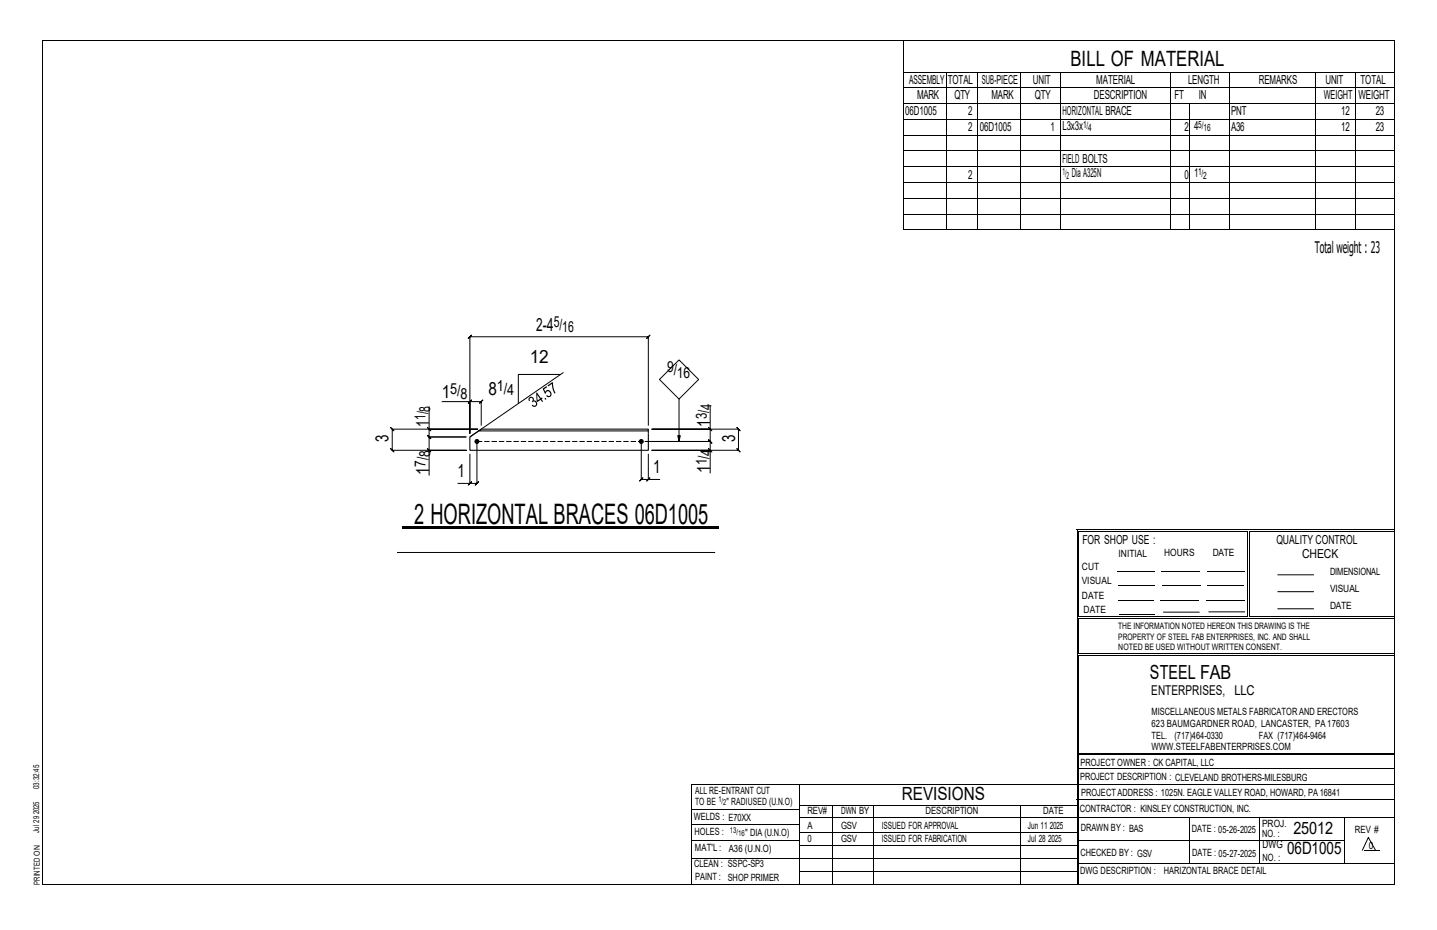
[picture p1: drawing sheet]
<svg xmlns="http://www.w3.org/2000/svg" width="432mm" height="279mm" viewBox="0 0 432 279" stroke-linecap="round" stroke-linejoin="round" font-family="sans-serif">
<g fill="none" stroke="#000" stroke-width=".3">
<path d="M12.7 12.2v9.3M12.8 12.1h258.5M271.5 12.2v9.3M271.6 12.1h147.3M419 12.2v9.3M12.7 21.8v4.4M12.7 26.5v4.5M12.7 31.2v4.5M12.7 36v4.5M271.5 21.8v4.4M271.5 26.5v4.5M271.5 31.2v4.5"/>
<path d="M271.5 36v4.5M271.6 21.6h12.7M271.6 26.4h12.7M271.6 31.1h12.7M271.6 35.9h12.7M284.4 21.8v4.4M284.4 26.5v4.5M284.4 31.2v4.5M284.4 36v4.5M284.5 21.6h9.2M284.5 26.4h9.2M284.5 31.1h9.2"/>
<path d="M284.5 35.9h9.2M293.9 21.8v4.4M293.9 26.5v4.5M293.9 31.2v4.5M293.9 36v4.5M294 21.6h12.5M294 26.4h12.5M294 31.1h12.5M294 35.9h12.5M306.6 21.8v4.4M306.6 26.5v4.5M306.6 31.2v4.5"/>
<path d="M306.6 36v4.5M306.8 21.6h11.7M306.8 26.4h11.7M306.8 31.1h11.7M306.8 35.9h11.7M318.7 21.8v4.4M318.7 26.5v4.5M318.7 31.2v4.5M318.7 36v4.5M318.8 21.6h32.8M318.8 26.4h32.8M318.8 31.1h32.8"/>
<path d="M318.8 35.9h32.8M351.7 21.8v4.4M351.7 26.5v4.5M351.7 31.2v4.5M351.7 36v4.5M351.9 21.6h17.4M351.9 26.4h17.4M351.9 31.1h5.4M351.9 35.9h5.4M357.4 31.2v4.5M357.4 36v4.5M357.5 31.1h11.8"/>
<path d="M357.5 35.9h11.8M369.4 21.8v4.4M369.4 26.5v4.5M369.4 31.2v4.5M369.4 36v4.5M369.5 21.6h25.8M369.5 26.4h25.8M369.5 31.1h25.8M369.5 35.9h25.8M395.4 21.8v4.4M395.4 26.5v4.5M395.4 31.2v4.5"/>
<path d="M395.4 36v4.5M395.5 21.6h11.6M395.5 26.4h11.6M395.5 31.1h11.6M395.5 35.9h11.6M407.2 21.8v4.4M407.2 26.5v4.5M407.2 31.2v4.5M407.2 36v4.5M407.3 21.6h11.6M407.3 26.4h11.6M407.3 31.1h11.6"/>
<path d="M407.3 35.9h11.6M419 21.8v4.4M419 26.5v4.5M419 31.2v4.5M419 36v4.5M12.7 40.7v4.5M12.7 45.5v4.5M12.7 50.2v4.5M12.7 55v4.5M12.7 59.7v4.5M271.5 40.7v4.5M271.5 45.5v4.5"/>
<path d="M271.5 50.2v4.5M271.5 55v4.5M271.5 59.7v4.5M271.6 40.6h12.7M271.6 45.3h12.7M271.6 50.1h12.7M271.6 54.8h12.7M271.6 59.6h12.7M284.4 40.7v4.5M284.4 45.5v4.5M284.4 50.2v4.5M284.4 55v4.5"/>
<path d="M284.4 59.7v4.5M284.5 40.6h9.2M284.5 45.3h9.2M284.5 50.1h9.2M284.5 54.8h9.2M284.5 59.6h9.2M293.9 40.7v4.5M293.9 45.5v4.5M293.9 50.2v4.5M293.9 55v4.5M293.9 59.7v4.5M294 40.6h12.5"/>
<path d="M294 45.3h12.5M294 50.1h12.5M294 54.8h12.5M294 59.6h12.5M306.6 40.7v4.5M306.6 45.5v4.5M306.6 50.2v4.5M306.6 55v4.5M306.6 59.7v4.5M306.8 40.6h11.7M306.8 45.3h11.7M306.8 50.1h11.7"/>
<path d="M306.8 54.8h11.7M306.8 59.6h11.7M318.7 40.7v4.5M318.7 45.5v4.5M318.7 50.2v4.5M318.7 55v4.5M318.7 59.7v4.5M318.8 40.6h32.8M318.8 45.3h32.8M318.8 50.1h32.8M318.8 54.8h32.8M318.8 59.6h32.8"/>
<path d="M351.7 40.7v4.5M351.7 45.5v4.5M351.7 50.2v4.5M351.7 55v4.5M351.7 59.7v4.5M351.9 40.6h5.4M351.9 45.3h5.4M351.9 50.1h5.4M351.9 54.8h5.4M351.9 59.6h5.4M357.4 40.7v4.5M357.4 45.5v4.5"/>
<path d="M357.4 50.2v4.5M357.4 55v4.5M357.4 59.7v4.5M357.5 40.6h11.8M357.5 45.3h11.8M357.5 50.1h11.8M357.5 54.8h11.8M357.5 59.6h11.8M369.4 40.7v4.5M369.4 45.5v4.5M369.4 50.2v4.5M369.4 55v4.5"/>
<path d="M369.4 59.7v4.5M369.5 40.6h25.8M369.5 45.3h25.8M369.5 50.1h25.8M369.5 54.8h25.8M369.5 59.6h25.8M395.4 40.7v4.5M395.4 45.5v4.5M395.4 50.2v4.5M395.4 55v4.5M395.4 59.7v4.5M395.5 40.6h11.6"/>
<path d="M395.5 45.3h11.6M395.5 50.1h11.6M395.5 54.8h11.6M395.5 59.6h11.6M407.2 40.7v4.5M407.2 45.5v4.5M407.2 50.2v4.5M407.2 55v4.5M407.2 59.7v4.5M407.3 40.6h11.6M407.3 45.3h11.6M407.3 50.1h11.6"/>
<path d="M407.3 54.8h11.6M407.3 59.6h11.6M419 40.7v4.5M419 45.5v4.5M419 50.2v4.5M419 55v4.5M419 59.7v4.5M12.7 64.5v4.5M12.7 69.2v89.8M271.5 64.5v4.5M271.6 64.4h12.7M271.6 69.1h12.7"/>
<path d="M284.4 64.5v4.5M284.5 64.4h9.2M284.5 69.1h9.2M293.9 64.5v4.5M294 64.4h12.5M294 69.1h12.5M306.6 64.5v4.5M306.8 64.4h11.7M306.8 69.1h11.7M318.7 64.5v4.5M318.8 64.4h32.8M318.8 69.1h32.8"/>
<path d="M351.7 64.5v4.5M351.9 64.4h5.4M351.9 69.1h5.4M357.4 64.5v4.5M357.5 64.4h11.8M357.5 69.1h11.8M369.4 64.5v4.5M369.5 64.4h25.8M369.5 69.1h25.8M395.4 64.5v4.5M395.5 64.4h11.6M395.5 69.1h11.6"/>
<path d="M407.2 64.5v4.5M407.3 64.4h11.6M407.3 69.1h11.6M419 64.5v4.5M419 69.2v89.8M168.5 112.5h-12.7v8.7M169.3 111.9l-28.1 19.4M204 119.9l5.9-5.9-5.9-5.9-5.8 5.9 5.8 5.9v12.7l-.3-1.7h.7l-.4 1.7M128.4 134.8l1 1zM128.4 128.4l1 1zM128.9 122.1v6.8h14.6h-25.6l-.5-.5 1 1-.5-.5v6.4l-.5-.5 1 1-.5-.5h22.2h-11.2v7.6M128.9 128.9v2.4l-.5-.5 1 1-.5-.5h11.2h-11.2l-.5-.5 1 1-.5-.5v4"/>
<path d="M132.7 120.7h8.5v9.5v-29l-.5 .5 1-1-.5 .5h53.6l-.5 .5 1-1-.5 .5v26.7M141.2 120.7l.5-.5-1 1zM141.2 136.3v8.9h-3.7M141.2 120.7h3.4l-.5 .5 1-1-.5 .5v7.2M143.3 132.6v12.6l.5-.5-1 1 .5-.5h-2.1M192.7 132.6v11.4l-.5 .5 1-1-.5 .5h2.1M194.8 136.3v7.7h3.5M212.9 134.8l1 1zM212.9 128.4l1 1zM213.4 121.8v7.1h-17.5h26l-.5-.5 1 1-.5-.5v6.4l-.5-.5 1 1-.5-.5h-26h17.5v6.9M213.4 128.9v3.7l-.5-.5 1 1-.5-.5h-19.6h19.6l-.5-.5 1 1-.5-.5v2.7M12.7 159.8v25.4"/>
<path d="M141.2 145.2l-.5 .5 1-1zM194.8 144l.5-.5-1 1zM323.6 159.8v25.4M324.1 159.8v25.4M324.3 159.2h50.6M324.3 159.7h50.6M375 159.8v25.4M375.5 159.8v25.4M375.6 159.2h43.3M375.6 159.7h43.3M419 159.8v25.4M119.3 166h95.6"/>
<path d="M335.7 171.6h11.3M336.2 175.9h10.9M349.1 171.6h11.5M349.2 175.9h11.5M362.7 171.6h11.2M362.8 175.9h11.1M383.9 172.7h10.9M383.9 177.8h10.9M12.7 186v10.3M12.7 197.1v29.1M323.6 186v10.3M323.6 197.1v29.1"/>
<path d="M324.1 186v10.3M324.1 197.1v29.1M324.3 185.3h50.6M324.3 185.8h50.6M324.3 196.4h94.6M324.3 196.9h94.6M335.9 180.3h10.8M336.2 184.5h10.8M348.8 180.3h11.5M349.5 183.9h11M362.4 180.3h11.5M363.1 183.8h11"/>
<path d="M375.6 185.3h43.3M375.6 185.8h43.3M383.9 182.9h10.9M419 186v10.3M419 197.1v29.1M12.7 227v3.8M12.7 231.1v4.5M12.7 235.9v4.2M207.8 235.9v4.2M207.9 235.7h32.2M240.1 235.9v4.2M240.2 235.9v4.2"/>
<path d="M240.4 235.7h83.1M323.6 227v3.8M323.6 231.1v4.5M323.6 235.9v4.2M324.1 227v3.8M324.1 231.1v4.5M324.1 235.9v4.2M324.3 226.3h94.6M324.3 226.8h94.6M324.3 231h94.6M324.3 235.7h94.6M419 227v3.8"/>
<path d="M419 231.1v4.5M419 235.9v4.2M12.7 243.3v2.2M12.7 250.1v2.2M12.7 254.1v3.7M12.7 259.5v2.2M207.8 243.3v2.2M207.8 250.1v2.2M207.8 254.1v3.7M207.8 259.5v2.2M207.9 243.2h32.2M207.9 247.8h32.2"/>
<path d="M207.9 252.5h32.2M207.9 257.9h32.2M240.1 243.3v2.2M240.1 250.1v2.2M240.1 254.1v3.7M240.1 259.5v2.2M240.2 243.3v2.2M240.2 250.1v2.2M240.2 254.1v3.7M240.2 259.5v2.2M240.3 242.1h9.8M240.3 245.6h9.8"/>
<path d="M240.3 250h9.8M240.3 253.9h9.8M240.3 257.9h9.8M250.3 243.3v2.2M250.3 250.1v2.2M250.3 254.1v3.7M250.3 259.5v2.2M250.4 242.1h12M250.4 245.6h12M250.4 250h12M250.4 253.9h12M250.4 257.9h12"/>
<path d="M262.5 243.3v2.2M262.5 250.1v2.2M262.5 254.1v3.7M262.5 259.5v2.2M262.6 242.1h43.9M262.6 245.6h43.9M262.6 250h43.9M262.6 253.9h43.9M262.6 257.9h43.9M306.6 243.3v2.2M306.6 250.1v2.2M306.6 254.1v3.7"/>
<path d="M306.6 259.5v2.2M306.8 242.1h17M306.8 245.6h17M306.8 250h17M306.8 253.9h17M306.8 257.9h17M323.8 243.3v2.2M323.8 250.1v2.2M323.8 254.1v3.7M323.8 259.5v2.2M323.9 243.3v2.2M323.9 250.1v2.2"/>
<path d="M323.9 254.1v3.7M323.9 259.5v2.2M324 245.6h33.3M324 252.5h33.3M324 259.4h33.3M324.5 240.3h94.4M357.4 250.1v2.2M357.4 254.1v3.7M357.5 245.6h20.9M357.5 252.5h20.9M357.5 259.4h20.9M378.5 250.1v2.2"/>
<path d="M378.5 254.1v3.7M378.6 245.6h25.4M378.6 252.5h25.4M378.6 259.4h25.4M404.1 250.1v2.2M404.1 254.1v3.7M404.3 245.6h14.6M404.3 259.4h14.6M409.3 255.5l1.9-3.9 2.2 3.9M410 255.5h4.7M419 243.3v2.2M419 250.1v2.2"/>
<path d="M419 254.1v3.7M419 259.5v2.2M12.7 262v3.7M12.8 265.8h194.9M207.8 262v3.7M207.9 265.8h32.2M240.1 262v3.7M240.2 262v3.7M240.3 261.9h9.8M240.4 265.8h9.7M250.3 262v3.7M250.4 261.9h12"/>
<path d="M250.4 265.8h12M262.5 262v3.7M262.6 261.9h43.9M262.6 265.8h43.9M306.6 262v3.7M306.8 261.9h17M306.8 265.8h17M323.8 262v3.7M323.9 262v3.7M324.1 265.8h94.8M419 262v3.7"/>
<circle cx="143.3" cy="132.6" r=".6"/>
<circle cx="192.7" cy="132.6" r=".6"/>
</g>
<g fill="#000">
<path d="M12.6 12h.2v.2h-.2z" fill-rule="evenodd"/>
<path d="M12.6 12h.2v.2h-.2z" fill-rule="evenodd"/>
<path d="M271.3 12h.3v.2h-.3z" fill-rule="evenodd"/>
<path d="M418.9 12h.2v.2h-.2z" fill-rule="evenodd"/>
<path d="M418.9 12h.2v.2h-.2z" fill-rule="evenodd"/>
<path d="M12.6 21.5h.2v.3h-.2z" fill-rule="evenodd"/>
<path d="M12.6 26.2h.2v.3h-.2z" fill-rule="evenodd"/>
<path d="M12.6 31h.2v.2h-.2z" fill-rule="evenodd"/>
<path d="M12.6 35.7h.2v.3h-.2z" fill-rule="evenodd"/>
<path d="M271.3 21.5h.3v.3h-.3z" fill-rule="evenodd"/>
<path d="M271.3 26.2h.3v.3h-.3z" fill-rule="evenodd"/>
<path d="M271.3 31h.3v.2h-.3z" fill-rule="evenodd"/>
<path d="M271.3 35.7h.3v.3h-.3z" fill-rule="evenodd"/>
<path d="M284.3 21.5h.2v.3h-.2z" fill-rule="evenodd"/>
<path d="M284.3 26.2h.2v.3h-.2z" fill-rule="evenodd"/>
<path d="M284.3 31h.2v.2h-.2z" fill-rule="evenodd"/>
<path d="M284.3 35.7h.2v.3h-.2z" fill-rule="evenodd"/>
<path d="M293.7 21.5h.3v.3h-.3z" fill-rule="evenodd"/>
<path d="M293.7 26.2h.3v.3h-.3z" fill-rule="evenodd"/>
<path d="M293.7 31h.3v.2h-.3z" fill-rule="evenodd"/>
<path d="M293.7 35.7h.3v.3h-.3z" fill-rule="evenodd"/>
<path d="M306.5 21.5h.3v.3h-.3z" fill-rule="evenodd"/>
<path d="M306.5 26.2h.3v.3h-.3z" fill-rule="evenodd"/>
<path d="M306.5 31h.3v.2h-.3z" fill-rule="evenodd"/>
<path d="M306.5 35.7h.3v.3h-.3z" fill-rule="evenodd"/>
<path d="M318.6 21.5h.2v.3h-.2z" fill-rule="evenodd"/>
<path d="M318.6 26.2h.2v.3h-.2z" fill-rule="evenodd"/>
<path d="M318.6 31h.2v.2h-.2z" fill-rule="evenodd"/>
<path d="M318.6 35.7h.2v.3h-.2z" fill-rule="evenodd"/>
<path d="M351.6 21.5h.3v.3h-.3z" fill-rule="evenodd"/>
<path d="M351.6 26.2h.3v.3h-.3z" fill-rule="evenodd"/>
<path d="M351.6 31h.3v.2h-.3z" fill-rule="evenodd"/>
<path d="M351.6 35.7h.3v.3h-.3z" fill-rule="evenodd"/>
<path d="M357.3 31h.2v.2h-.2z" fill-rule="evenodd"/>
<path d="M357.3 35.7h.2v.3h-.2z" fill-rule="evenodd"/>
<path d="M369.3 21.5h.2v.3h-.2z" fill-rule="evenodd"/>
<path d="M369.3 26.2h.2v.3h-.2z" fill-rule="evenodd"/>
<path d="M369.3 31h.2v.2h-.2z" fill-rule="evenodd"/>
<path d="M369.3 35.7h.2v.3h-.2z" fill-rule="evenodd"/>
<path d="M395.3 21.5h.2v.3h-.2z" fill-rule="evenodd"/>
<path d="M395.3 26.2h.2v.3h-.2z" fill-rule="evenodd"/>
<path d="M395.3 31h.2v.2h-.2z" fill-rule="evenodd"/>
<path d="M395.3 35.7h.2v.3h-.2z" fill-rule="evenodd"/>
<path d="M407.1 21.5h.2v.3h-.2z" fill-rule="evenodd"/>
<path d="M407.1 26.2h.2v.3h-.2z" fill-rule="evenodd"/>
<path d="M407.1 31h.2v.2h-.2z" fill-rule="evenodd"/>
<path d="M407.1 35.7h.2v.3h-.2z" fill-rule="evenodd"/>
<path d="M418.9 21.5h.2v.3h-.2z" fill-rule="evenodd"/>
<path d="M418.9 26.2h.2v.3h-.2z" fill-rule="evenodd"/>
<path d="M418.9 31h.2v.2h-.2z" fill-rule="evenodd"/>
<path d="M418.9 35.7h.2v.3h-.2z" fill-rule="evenodd"/>
<path d="M12.6 40.5h.2v.2h-.2z" fill-rule="evenodd"/>
<path d="M12.6 45.2h.2v.3h-.2z" fill-rule="evenodd"/>
<path d="M12.6 50h.2v.2h-.2z" fill-rule="evenodd"/>
<path d="M12.6 54.7h.2v.3h-.2z" fill-rule="evenodd"/>
<path d="M12.6 59.5h.2v.2h-.2z" fill-rule="evenodd"/>
<path d="M271.3 40.5h.3v.2h-.3z" fill-rule="evenodd"/>
<path d="M271.3 45.2h.3v.3h-.3z" fill-rule="evenodd"/>
<path d="M271.3 50h.3v.2h-.3z" fill-rule="evenodd"/>
<path d="M271.3 54.7h.3v.3h-.3z" fill-rule="evenodd"/>
<path d="M271.3 59.5h.3v.2h-.3z" fill-rule="evenodd"/>
<path d="M284.3 40.5h.2v.2h-.2z" fill-rule="evenodd"/>
<path d="M284.3 45.2h.2v.3h-.2z" fill-rule="evenodd"/>
<path d="M284.3 50h.2v.2h-.2z" fill-rule="evenodd"/>
<path d="M284.3 54.7h.2v.3h-.2z" fill-rule="evenodd"/>
<path d="M284.3 59.5h.2v.2h-.2z" fill-rule="evenodd"/>
<path d="M293.7 40.5h.3v.2h-.3z" fill-rule="evenodd"/>
<path d="M293.7 45.2h.3v.3h-.3z" fill-rule="evenodd"/>
<path d="M293.7 50h.3v.2h-.3z" fill-rule="evenodd"/>
<path d="M293.7 54.7h.3v.3h-.3z" fill-rule="evenodd"/>
<path d="M293.7 59.5h.3v.2h-.3z" fill-rule="evenodd"/>
<path d="M306.5 40.5h.3v.2h-.3z" fill-rule="evenodd"/>
<path d="M306.5 45.2h.3v.3h-.3z" fill-rule="evenodd"/>
<path d="M306.5 50h.3v.2h-.3z" fill-rule="evenodd"/>
<path d="M306.5 54.7h.3v.3h-.3z" fill-rule="evenodd"/>
<path d="M306.5 59.5h.3v.2h-.3z" fill-rule="evenodd"/>
<path d="M318.6 40.5h.2v.2h-.2z" fill-rule="evenodd"/>
<path d="M318.6 45.2h.2v.3h-.2z" fill-rule="evenodd"/>
<path d="M318.6 50h.2v.2h-.2z" fill-rule="evenodd"/>
<path d="M318.6 54.7h.2v.3h-.2z" fill-rule="evenodd"/>
<path d="M318.6 59.5h.2v.2h-.2z" fill-rule="evenodd"/>
<path d="M351.6 40.5h.3v.2h-.3z" fill-rule="evenodd"/>
<path d="M351.6 45.2h.3v.3h-.3z" fill-rule="evenodd"/>
<path d="M351.6 50h.3v.2h-.3z" fill-rule="evenodd"/>
<path d="M351.6 54.7h.3v.3h-.3z" fill-rule="evenodd"/>
<path d="M351.6 59.5h.3v.2h-.3z" fill-rule="evenodd"/>
<path d="M357.3 40.5h.2v.2h-.2z" fill-rule="evenodd"/>
<path d="M357.3 45.2h.2v.3h-.2z" fill-rule="evenodd"/>
<path d="M357.3 50h.2v.2h-.2z" fill-rule="evenodd"/>
<path d="M357.3 54.7h.2v.3h-.2z" fill-rule="evenodd"/>
<path d="M357.3 59.5h.2v.2h-.2z" fill-rule="evenodd"/>
<path d="M369.3 40.5h.2v.2h-.2z" fill-rule="evenodd"/>
<path d="M369.3 45.2h.2v.3h-.2z" fill-rule="evenodd"/>
<path d="M369.3 50h.2v.2h-.2z" fill-rule="evenodd"/>
<path d="M369.3 54.7h.2v.3h-.2z" fill-rule="evenodd"/>
<path d="M369.3 59.5h.2v.2h-.2z" fill-rule="evenodd"/>
<path d="M395.3 40.5h.2v.2h-.2z" fill-rule="evenodd"/>
<path d="M395.3 45.2h.2v.3h-.2z" fill-rule="evenodd"/>
<path d="M395.3 50h.2v.2h-.2z" fill-rule="evenodd"/>
<path d="M395.3 54.7h.2v.3h-.2z" fill-rule="evenodd"/>
<path d="M395.3 59.5h.2v.2h-.2z" fill-rule="evenodd"/>
<path d="M407.1 40.5h.2v.2h-.2z" fill-rule="evenodd"/>
<path d="M407.1 45.2h.2v.3h-.2z" fill-rule="evenodd"/>
<path d="M407.1 50h.2v.2h-.2z" fill-rule="evenodd"/>
<path d="M407.1 54.7h.2v.3h-.2z" fill-rule="evenodd"/>
<path d="M407.1 59.5h.2v.2h-.2z" fill-rule="evenodd"/>
<path d="M418.9 40.5h.2v.2h-.2z" fill-rule="evenodd"/>
<path d="M418.9 45.2h.2v.3h-.2z" fill-rule="evenodd"/>
<path d="M418.9 50h.2v.2h-.2z" fill-rule="evenodd"/>
<path d="M418.9 54.7h.2v.3h-.2z" fill-rule="evenodd"/>
<path d="M418.9 59.5h.2v.2h-.2z" fill-rule="evenodd"/>
<path d="M12.6 64.2h.2v.3h-.2z" fill-rule="evenodd"/>
<path d="M12.6 69h.2v.2h-.2z" fill-rule="evenodd"/>
<path d="M271.3 64.2h.3v.3h-.3z" fill-rule="evenodd"/>
<path d="M271.3 69h.3v.2h-.3z" fill-rule="evenodd"/>
<path d="M271.3 69h.3v.2h-.3z" fill-rule="evenodd"/>
<path d="M284.3 64.2h.2v.3h-.2z" fill-rule="evenodd"/>
<path d="M284.3 69h.2v.2h-.2z" fill-rule="evenodd"/>
<path d="M293.7 64.2h.3v.3h-.3z" fill-rule="evenodd"/>
<path d="M293.7 69h.3v.2h-.3z" fill-rule="evenodd"/>
<path d="M306.5 64.2h.3v.3h-.3z" fill-rule="evenodd"/>
<path d="M306.5 69h.3v.2h-.3z" fill-rule="evenodd"/>
<path d="M318.6 64.2h.2v.3h-.2z" fill-rule="evenodd"/>
<path d="M318.6 69h.2v.2h-.2z" fill-rule="evenodd"/>
<path d="M351.6 64.2h.3v.3h-.3z" fill-rule="evenodd"/>
<path d="M351.6 69h.3v.2h-.3z" fill-rule="evenodd"/>
<path d="M357.3 64.2h.2v.3h-.2z" fill-rule="evenodd"/>
<path d="M357.3 69h.2v.2h-.2z" fill-rule="evenodd"/>
<path d="M369.3 64.2h.2v.3h-.2z" fill-rule="evenodd"/>
<path d="M369.3 69h.2v.2h-.2z" fill-rule="evenodd"/>
<path d="M395.3 64.2h.2v.3h-.2z" fill-rule="evenodd"/>
<path d="M395.3 69h.2v.2h-.2z" fill-rule="evenodd"/>
<path d="M407.1 64.2h.2v.3h-.2z" fill-rule="evenodd"/>
<path d="M407.1 69h.2v.2h-.2z" fill-rule="evenodd"/>
<path d="M418.9 64.2h.2v.3h-.2z" fill-rule="evenodd"/>
<path d="M418.9 69h.2v.2h-.2z" fill-rule="evenodd"/>
<path d="M12.6 159h.2v.8h-.2z" fill-rule="evenodd"/>
<path d="M120.8 158.3h95.1v.6h-95.1z" fill-rule="evenodd"/>
<path d="M323.5 159h.3v.8h-.3z" fill-rule="evenodd"/>
<path d="M323.5 159h.8v.3h-.8z" fill-rule="evenodd"/>
<path d="M324 159.5h.3v.3h-.3z" fill-rule="evenodd"/>
<path d="M324 159.5h.3v.3h-.3z" fill-rule="evenodd"/>
<path d="M374.9 159.8h.2z" fill-rule="evenodd"/>
<path d="M374.9 159h.7v.3h-.7z" fill-rule="evenodd"/>
<path d="M374.9 159.5h.2v.3h-.2z" fill-rule="evenodd"/>
<path d="M375.4 159.8h.2z" fill-rule="evenodd"/>
<path d="M375.4 159.5h.2v.3h-.2z" fill-rule="evenodd"/>
<path d="M418.9 159h.2v.8h-.2z" fill-rule="evenodd"/>
<path d="M12.6 185.2h.2v.8h-.2z" fill-rule="evenodd"/>
<path d="M12.6 196.3h.2v.8h-.2z" fill-rule="evenodd"/>
<path d="M323.5 186h.3z" fill-rule="evenodd"/>
<path d="M323.5 185.2h.3v.8h-.3z" fill-rule="evenodd"/>
<path d="M323.5 197l.3 .1z" fill-rule="evenodd"/>
<path d="M323.5 196.3h.3v.7h-.3z" fill-rule="evenodd"/>
<path d="M324 186h.3z" fill-rule="evenodd"/>
<path d="M324 185.2h.3v.2h-.3z" fill-rule="evenodd"/>
<path d="M324 185.7h.3v.3h-.3z" fill-rule="evenodd"/>
<path d="M324 197l.3 .1z" fill-rule="evenodd"/>
<path d="M324 196.3h.3v.2h-.3z" fill-rule="evenodd"/>
<path d="M324 196.8h.3v.2h-.3z" fill-rule="evenodd"/>
<path d="M374.9 185.2h.2v.2h-.2z" fill-rule="evenodd"/>
<path d="M374.9 185.7h.7v.3h-.7z" fill-rule="evenodd"/>
<path d="M375.4 185.2h.2v.2h-.2z" fill-rule="evenodd"/>
<path d="M418.9 185.2h.2v.8h-.2z" fill-rule="evenodd"/>
<path d="M418.9 196.3h.2v.8h-.2z" fill-rule="evenodd"/>
<path d="M12.6 226.2h.2v.8h-.2z" fill-rule="evenodd"/>
<path d="M12.6 230.8h.2v.3h-.2z" fill-rule="evenodd"/>
<path d="M12.6 235.6h.2v.3h-.2z" fill-rule="evenodd"/>
<path d="M207.7 235.6h.2v.3h-.2z" fill-rule="evenodd"/>
<path d="M207.7 235.6h.2v.3h-.2z" fill-rule="evenodd"/>
<path d="M240.1 235.6h.3v.3h-.3z" fill-rule="evenodd"/>
<path d="M323.5 226.9l.3 .1z" fill-rule="evenodd"/>
<path d="M323.5 226.2h.3v.7h-.3z" fill-rule="evenodd"/>
<path d="M323.5 230.8h.3v.3h-.3z" fill-rule="evenodd"/>
<path d="M323.5 235.6h.3v.3h-.3z" fill-rule="evenodd"/>
<path d="M324 226.9l.3 .1z" fill-rule="evenodd"/>
<path d="M324 226.2h.3v.2h-.3z" fill-rule="evenodd"/>
<path d="M324 226.7h.3v.2h-.3z" fill-rule="evenodd"/>
<path d="M324 230.8h.3v.3h-.3z" fill-rule="evenodd"/>
<path d="M324 235.6h.3v.3h-.3z" fill-rule="evenodd"/>
<path d="M418.9 226.2h.2v.8h-.2z" fill-rule="evenodd"/>
<path d="M418.9 230.8h.2v.3h-.2z" fill-rule="evenodd"/>
<path d="M418.9 235.6h.2v.3h-.2z" fill-rule="evenodd"/>
<path d="M12.6 240.1h.2v.3h-.2z" fill-rule="evenodd"/>
<path d="M12.6 240.4h.2v1.6h-.2z" fill-rule="evenodd"/>
<path d="M12.6 242h.2v.2h-.2z" fill-rule="evenodd"/>
<path d="M12.6 242.2h.2v.8h-.2z" fill-rule="evenodd"/>
<path d="M12.6 243h.2v.3h-.2z" fill-rule="evenodd"/>
<path d="M12.6 245.5h.2v.2h-.2z" fill-rule="evenodd"/>
<path d="M12.6 245.7h.2v2h-.2z" fill-rule="evenodd"/>
<path d="M12.6 247.7h.2v.2h-.2z" fill-rule="evenodd"/>
<path d="M12.6 247.9h.2v2h-.2z" fill-rule="evenodd"/>
<path d="M12.6 249.9h.2v.2h-.2z" fill-rule="evenodd"/>
<path d="M12.6 252.3h.2v.3h-.2z" fill-rule="evenodd"/>
<path d="M12.6 252.6h.2v1.2h-.2z" fill-rule="evenodd"/>
<path d="M12.6 253.8h.2v.3h-.2z" fill-rule="evenodd"/>
<path d="M12.6 257.8h.2v.2h-.2z" fill-rule="evenodd"/>
<path d="M12.6 258h.2v1.3h-.2z" fill-rule="evenodd"/>
<path d="M12.6 259.3h.2v.2h-.2z" fill-rule="evenodd"/>
<path d="M207.7 240.1h.2v.3h-.2z" fill-rule="evenodd"/>
<path d="M207.7 240.4h.2v1.6h-.2z" fill-rule="evenodd"/>
<path d="M207.7 242h.2v.2h-.2z" fill-rule="evenodd"/>
<path d="M207.7 242.2h.2v.8h-.2z" fill-rule="evenodd"/>
<path d="M207.7 243h.2v.3h-.2z" fill-rule="evenodd"/>
<path d="M207.7 245.5h.2v.2h-.2z" fill-rule="evenodd"/>
<path d="M207.7 245.7h.2v2h-.2z" fill-rule="evenodd"/>
<path d="M207.7 247.7h.2v.2h-.2z" fill-rule="evenodd"/>
<path d="M207.7 247.9h.2v2h-.2z" fill-rule="evenodd"/>
<path d="M207.7 249.9h.2v.2h-.2z" fill-rule="evenodd"/>
<path d="M207.7 252.3h.2v.3h-.2z" fill-rule="evenodd"/>
<path d="M207.7 252.6h.2v1.2h-.2z" fill-rule="evenodd"/>
<path d="M207.7 253.8h.2v.3h-.2z" fill-rule="evenodd"/>
<path d="M207.7 257.8h.2v.2h-.2z" fill-rule="evenodd"/>
<path d="M207.7 258h.2v1.3h-.2z" fill-rule="evenodd"/>
<path d="M207.7 259.3h.2v.2h-.2z" fill-rule="evenodd"/>
<path d="M240.1 240.1v.3z" fill-rule="evenodd"/>
<path d="M240.1 240.4v1.6z" fill-rule="evenodd"/>
<path d="M240.1 242v.2z" fill-rule="evenodd"/>
<path d="M240.1 242.2v.8z" fill-rule="evenodd"/>
<path d="M240.1 243v.3z" fill-rule="evenodd"/>
<path d="M240.1 245.5v.2z" fill-rule="evenodd"/>
<path d="M240.1 245.7v2z" fill-rule="evenodd"/>
<path d="M240.1 247.7v.2z" fill-rule="evenodd"/>
<path d="M240.1 247.9v2z" fill-rule="evenodd"/>
<path d="M240.1 249.9v.2z" fill-rule="evenodd"/>
<path d="M240.1 252.3v.3z" fill-rule="evenodd"/>
<path d="M240.1 252.6v1.2z" fill-rule="evenodd"/>
<path d="M240.1 253.8v.3z" fill-rule="evenodd"/>
<path d="M240.1 257.8v.2z" fill-rule="evenodd"/>
<path d="M240.1 258v1.3z" fill-rule="evenodd"/>
<path d="M240.1 259.3v.2z" fill-rule="evenodd"/>
<path d="M240.2 240.1l.1 .3z" fill-rule="evenodd"/>
<path d="M240.2 240.4l.1 1.6z" fill-rule="evenodd"/>
<path d="M240.2 242l.1 .2z" fill-rule="evenodd"/>
<path d="M240.2 242.2l.1 .8z" fill-rule="evenodd"/>
<path d="M240.2 243l.1 .3z" fill-rule="evenodd"/>
<path d="M240.2 245.5l.1 .2z" fill-rule="evenodd"/>
<path d="M240.2 245.7l.1 2z" fill-rule="evenodd"/>
<path d="M240.2 247.7l.1 .2z" fill-rule="evenodd"/>
<path d="M240.2 247.9l.1 2z" fill-rule="evenodd"/>
<path d="M240.2 249.9l.1 .2z" fill-rule="evenodd"/>
<path d="M240.2 252.3l.1 .3z" fill-rule="evenodd"/>
<path d="M240.2 252.6l.1 1.2z" fill-rule="evenodd"/>
<path d="M240.2 253.8l.1 .3z" fill-rule="evenodd"/>
<path d="M240.2 257.8l.1 .2z" fill-rule="evenodd"/>
<path d="M240.2 258l.1 1.3z" fill-rule="evenodd"/>
<path d="M240.2 259.3l.1 .2z" fill-rule="evenodd"/>
<path d="M250.1 242h.3v.2h-.3z" fill-rule="evenodd"/>
<path d="M250.1 242.2h.3v.8h-.3z" fill-rule="evenodd"/>
<path d="M250.1 243h.3v.3h-.3z" fill-rule="evenodd"/>
<path d="M250.1 245.5h.3v.2h-.3z" fill-rule="evenodd"/>
<path d="M250.1 245.7h.3v2h-.3z" fill-rule="evenodd"/>
<path d="M250.1 247.7h.3v.2h-.3z" fill-rule="evenodd"/>
<path d="M250.1 247.9h.3v2h-.3z" fill-rule="evenodd"/>
<path d="M250.1 249.9h.3v.2h-.3z" fill-rule="evenodd"/>
<path d="M250.1 252.3h.3v.3h-.3z" fill-rule="evenodd"/>
<path d="M250.1 252.6h.3v1.2h-.3z" fill-rule="evenodd"/>
<path d="M250.1 253.8h.3v.3h-.3z" fill-rule="evenodd"/>
<path d="M250.1 257.8h.3v.2h-.3z" fill-rule="evenodd"/>
<path d="M250.1 258h.3v1.3h-.3z" fill-rule="evenodd"/>
<path d="M250.1 259.3h.3v.2h-.3z" fill-rule="evenodd"/>
<path d="M262.4 242h.2v.2h-.2z" fill-rule="evenodd"/>
<path d="M262.4 242.2h.2v.8h-.2z" fill-rule="evenodd"/>
<path d="M262.4 243h.2v.3h-.2z" fill-rule="evenodd"/>
<path d="M262.4 245.5h.2v.2h-.2z" fill-rule="evenodd"/>
<path d="M262.4 245.7h.2v2h-.2z" fill-rule="evenodd"/>
<path d="M262.4 247.7h.2v.2h-.2z" fill-rule="evenodd"/>
<path d="M262.4 247.9h.2v2h-.2z" fill-rule="evenodd"/>
<path d="M262.4 249.9h.2v.2h-.2z" fill-rule="evenodd"/>
<path d="M262.4 252.3h.2v.3h-.2z" fill-rule="evenodd"/>
<path d="M262.4 252.6h.2v1.2h-.2z" fill-rule="evenodd"/>
<path d="M262.4 253.8h.2v.3h-.2z" fill-rule="evenodd"/>
<path d="M262.4 257.8h.2v.2h-.2z" fill-rule="evenodd"/>
<path d="M262.4 258h.2v1.3h-.2z" fill-rule="evenodd"/>
<path d="M262.4 259.3h.2v.2h-.2z" fill-rule="evenodd"/>
<path d="M306.5 242h.3v.2h-.3z" fill-rule="evenodd"/>
<path d="M306.5 242.2h.3v.8h-.3z" fill-rule="evenodd"/>
<path d="M306.5 243h.3v.3h-.3z" fill-rule="evenodd"/>
<path d="M306.5 245.5h.3v.2h-.3z" fill-rule="evenodd"/>
<path d="M306.5 245.7h.3v2h-.3z" fill-rule="evenodd"/>
<path d="M306.5 247.7h.3v.2h-.3z" fill-rule="evenodd"/>
<path d="M306.5 247.9h.3v2h-.3z" fill-rule="evenodd"/>
<path d="M306.5 249.9h.3v.2h-.3z" fill-rule="evenodd"/>
<path d="M306.5 252.3h.3v.3h-.3z" fill-rule="evenodd"/>
<path d="M306.5 252.6h.3v1.2h-.3z" fill-rule="evenodd"/>
<path d="M306.5 253.8h.3v.3h-.3z" fill-rule="evenodd"/>
<path d="M306.5 257.8h.3v.2h-.3z" fill-rule="evenodd"/>
<path d="M306.5 258h.3v1.3h-.3z" fill-rule="evenodd"/>
<path d="M306.5 259.3h.3v.2h-.3z" fill-rule="evenodd"/>
<path d="M323.5 240.1h.8v.3h-.8z" fill-rule="evenodd"/>
<path d="M323.8 240.4v1.6z" fill-rule="evenodd"/>
<path d="M323.8 242v.2z" fill-rule="evenodd"/>
<path d="M323.8 242.2v.8z" fill-rule="evenodd"/>
<path d="M323.8 243v.3z" fill-rule="evenodd"/>
<path d="M323.8 245.5v.2z" fill-rule="evenodd"/>
<path d="M323.8 245.7v2z" fill-rule="evenodd"/>
<path d="M323.8 247.7v.2z" fill-rule="evenodd"/>
<path d="M323.8 247.9v2z" fill-rule="evenodd"/>
<path d="M323.8 249.9v.2z" fill-rule="evenodd"/>
<path d="M323.8 252.3v.3z" fill-rule="evenodd"/>
<path d="M323.8 252.6v1.2z" fill-rule="evenodd"/>
<path d="M323.8 253.8v.3z" fill-rule="evenodd"/>
<path d="M323.8 257.8v.2z" fill-rule="evenodd"/>
<path d="M323.8 258v1.3z" fill-rule="evenodd"/>
<path d="M323.8 259.3v.2z" fill-rule="evenodd"/>
<path d="M323.9 240.4l.1 1.6z" fill-rule="evenodd"/>
<path d="M323.9 242l.1 .2z" fill-rule="evenodd"/>
<path d="M323.9 242.2l.1 .8z" fill-rule="evenodd"/>
<path d="M323.9 243l.1 .3z" fill-rule="evenodd"/>
<path d="M323.9 245.5l.1 .2z" fill-rule="evenodd"/>
<path d="M323.9 245.7l.1 2z" fill-rule="evenodd"/>
<path d="M323.9 247.7l.1 .2z" fill-rule="evenodd"/>
<path d="M323.9 247.9l.1 2z" fill-rule="evenodd"/>
<path d="M323.9 249.9l.1 .2z" fill-rule="evenodd"/>
<path d="M323.9 252.3l.1 .3z" fill-rule="evenodd"/>
<path d="M323.9 252.6l.1 1.2z" fill-rule="evenodd"/>
<path d="M323.9 253.8l.1 .3z" fill-rule="evenodd"/>
<path d="M323.9 257.8l.1 .2z" fill-rule="evenodd"/>
<path d="M323.9 258l.1 1.3z" fill-rule="evenodd"/>
<path d="M323.9 259.3l.1 .2z" fill-rule="evenodd"/>
<path d="M324.3 240.1h.2v.3h-.2z" fill-rule="evenodd"/>
<path d="M357.3 245.5h.2v.2h-.2z" fill-rule="evenodd"/>
<path d="M357.3 245.7h.2v2h-.2z" fill-rule="evenodd"/>
<path d="M357.3 247.7h.2v.2h-.2z" fill-rule="evenodd"/>
<path d="M357.3 247.9h.2v2h-.2z" fill-rule="evenodd"/>
<path d="M357.3 249.9h.2v.2h-.2z" fill-rule="evenodd"/>
<path d="M357.3 252.3h.2v.3h-.2z" fill-rule="evenodd"/>
<path d="M357.3 252.6h.2v1.2h-.2z" fill-rule="evenodd"/>
<path d="M357.3 253.8h.2v.3h-.2z" fill-rule="evenodd"/>
<path d="M357.3 257.8h.2v.2h-.2z" fill-rule="evenodd"/>
<path d="M357.3 258h.2v1.3h-.2z" fill-rule="evenodd"/>
<path d="M357.3 259.3h.2v.2h-.2z" fill-rule="evenodd"/>
<path d="M378.4 245.5h.2v.2h-.2z" fill-rule="evenodd"/>
<path d="M378.4 245.7h.2v2h-.2z" fill-rule="evenodd"/>
<path d="M378.4 247.7h.2v.2h-.2z" fill-rule="evenodd"/>
<path d="M378.4 247.9h.2v2h-.2z" fill-rule="evenodd"/>
<path d="M378.4 249.9h.2v.2h-.2z" fill-rule="evenodd"/>
<path d="M378.4 252.3h.2v.3h-.2z" fill-rule="evenodd"/>
<path d="M378.4 252.6h.2v1.2h-.2z" fill-rule="evenodd"/>
<path d="M378.4 253.8h.2v.3h-.2z" fill-rule="evenodd"/>
<path d="M378.4 257.8h.2v.2h-.2z" fill-rule="evenodd"/>
<path d="M378.4 258h.2v1.3h-.2z" fill-rule="evenodd"/>
<path d="M378.4 259.3h.2v.2h-.2z" fill-rule="evenodd"/>
<path d="M404 245.5h.3v.2h-.3z" fill-rule="evenodd"/>
<path d="M404 245.7h.3v2h-.3z" fill-rule="evenodd"/>
<path d="M404 247.7h.3v.2h-.3z" fill-rule="evenodd"/>
<path d="M404 247.9h.3v2h-.3z" fill-rule="evenodd"/>
<path d="M404 249.9h.3v.2h-.3z" fill-rule="evenodd"/>
<path d="M404 252.3h.3v.3h-.3z" fill-rule="evenodd"/>
<path d="M404 252.6h.3v1.2h-.3z" fill-rule="evenodd"/>
<path d="M404 253.8h.3v.3h-.3z" fill-rule="evenodd"/>
<path d="M404 257.8h.3v.2h-.3z" fill-rule="evenodd"/>
<path d="M404 258h.3v1.3h-.3z" fill-rule="evenodd"/>
<path d="M404 259.3h.3v.2h-.3z" fill-rule="evenodd"/>
<path d="M418.9 240.1h.2v.3h-.2z" fill-rule="evenodd"/>
<path d="M418.9 240.4h.2v1.6h-.2z" fill-rule="evenodd"/>
<path d="M418.9 242h.2v.2h-.2z" fill-rule="evenodd"/>
<path d="M418.9 242.2h.2v.8h-.2z" fill-rule="evenodd"/>
<path d="M418.9 243h.2v.3h-.2z" fill-rule="evenodd"/>
<path d="M418.9 245.5h.2v.2h-.2z" fill-rule="evenodd"/>
<path d="M418.9 245.7h.2v2h-.2z" fill-rule="evenodd"/>
<path d="M418.9 247.7h.2v.2h-.2z" fill-rule="evenodd"/>
<path d="M418.9 247.9h.2v2h-.2z" fill-rule="evenodd"/>
<path d="M418.9 249.9h.2v.2h-.2z" fill-rule="evenodd"/>
<path d="M418.9 252.3h.2v.3h-.2z" fill-rule="evenodd"/>
<path d="M418.9 252.6h.2v1.2h-.2z" fill-rule="evenodd"/>
<path d="M418.9 253.8h.2v.3h-.2z" fill-rule="evenodd"/>
<path d="M418.9 257.8h.2v.2h-.2z" fill-rule="evenodd"/>
<path d="M418.9 258h.2v1.3h-.2z" fill-rule="evenodd"/>
<path d="M418.9 259.3h.2v.2h-.2z" fill-rule="evenodd"/>
<path d="M12.6 261.7h.2v.3h-.2z" fill-rule="evenodd"/>
<path d="M12.6 265.7h.2v.2h-.2z" fill-rule="evenodd"/>
<path d="M12.6 265.7h.2v.2h-.2z" fill-rule="evenodd"/>
<path d="M207.7 261.7h.2v.3h-.2z" fill-rule="evenodd"/>
<path d="M207.7 265.7h.2v.2h-.2z" fill-rule="evenodd"/>
<path d="M240.1 261.7v.3z" fill-rule="evenodd"/>
<path d="M240.1 265.7h.3v.2h-.3z" fill-rule="evenodd"/>
<path d="M240.2 261.7l.1 .3z" fill-rule="evenodd"/>
<path d="M250.1 261.7h.3v.3h-.3z" fill-rule="evenodd"/>
<path d="M250.1 265.7h.3v.2h-.3z" fill-rule="evenodd"/>
<path d="M262.4 261.7h.2v.3h-.2z" fill-rule="evenodd"/>
<path d="M262.4 265.7h.2v.2h-.2z" fill-rule="evenodd"/>
<path d="M306.5 261.7h.3v.3h-.3z" fill-rule="evenodd"/>
<path d="M306.5 265.7h.3v.2h-.3z" fill-rule="evenodd"/>
<path d="M323.8 261.7v.3z" fill-rule="evenodd"/>
<path d="M323.8 265.7h.3v.2h-.3z" fill-rule="evenodd"/>
<path d="M323.9 261.7l.1 .3z" fill-rule="evenodd"/>
<path d="M418.9 261.7h.2v.3h-.2z" fill-rule="evenodd"/>
<path d="M418.9 265.7h.2v.2h-.2z" fill-rule="evenodd"/>
<path d="M418.9 265.7h.2v.2h-.2z" fill-rule="evenodd"/>
<circle cx="143.3" cy="132.6" r=".6"/>
<circle cx="192.7" cy="132.6" r=".59"/>
</g>
<path d="M143.8 129.5l.8-.6h50.2v.6zM143.8 129.5l-2.6 1.8v4h53.6v-5.8" fill="none" stroke="#000" stroke-width=".32"/>
<path d="M143.3 132.6h49.4" fill="none" stroke="#000" stroke-width=".3" stroke-dasharray="1.6 .6" stroke-linecap="butt"/>
<path d="M159 119.5a.82 .82 0 0 1 1-.2 .82 .82 0 0 1 .4 1 .93 .93 0 0 1 1 1.3 .93 .93 0 0 1-1.6 .2l.2-.2a.6 .6 0 0 0 .9 0 .6 .6 0 0 0-.1-.9 .6 .6 0 0 0-.8 .2l-.2-.3a.5 .5 0 0 0 .3-.7 .5 .5 0 0 0-.7-.3 .5 .5 0 0 0-.1 .8l-.4 .1-.1-.2zM161.1 118l.2-.1 1.2 1.7 .3-.2 .2 .3-.3 .2 .5 .7-.3 .2-.4-.7-1 .7-.3-.3zM161.4 118.6l.1 1.7 .7-.5zM163.6 119.7l.3-.2 .3 .4-.3 .2zM163.1 116.8l1.1-.8 .2 .3-.9 .6 .4 .9a1.04 1.04 0 0 1 1.7-.1 1.04 1.04 0 0 1-.7 1.6l-.8-.4 .3-.2a.62 .62 0 0 0 1 0 .62 .62 0 0 0-.3-1 .57 .57 0 0 0-.7-.1 .57 .57 0 0 0-.3 .6l-.3 .1zM164.5 115.8l1.5-1 .4 1.9 .5 1.3-.3 .2-.4-.8-.3-2.1-1.2 .8z" fill="#000"/>
<text font-size="8.5" x="124.4" y="157.4">2 HORIZONTAL BRACES 06D1005</text>
<text font-size="6.3" x="321.7" y="19.9">BILL OF MATERIAL</text>
<text font-size="5.8" x="345.6" y="203.9">STEEL FAB</text>
<g font-size="5.5">
<text x="161.1" y="99.6">2-4</text>
<text x="159.2" y="109">12</text>
<text x="132.8" y="119.5">1</text>
<text x="146.7" y="118.6">8</text>
<text x="129" y="128.2" transform="rotate(-90 129 128.2)">1</text>
<text x="213.4" y="128.2" transform="rotate(-90 213.4 128.2)">1</text>
<text x="116.8" y="132.7" transform="rotate(-90 116.8 132.7)">3</text>
<text x="221" y="132.9" transform="rotate(-90 221 132.9)">3</text>
<text x="129" y="142.6" transform="rotate(-90 129 142.6)">1</text>
<text x="137.4" y="143.2">1</text>
<text x="196.2" y="142.1">1</text>
<text x="213.4" y="142.1" transform="rotate(-90 213.4 142.1)">1</text>
<text x="271" y="240.5">REVISIONS</text>
</g>
<g font-size="5.1">
<text x="388.7" y="250.5">25012</text>
<text x="386.8" y="256.6">06D1005</text>
</g>
<text font-size="4.8" x="395.1" y="76.1">Total weight : 23</text>
<g font-size="4.6">
<text x="166.4" y="98.4">5/</text>
<text x="169" y="99.8">16</text>
<text x="200.5" y="111.9">9/</text>
<text x="203.4" y="113.5">16</text>
<text x="135.3" y="118.4">5/</text>
<text x="138.4" y="119.8">8</text>
<text x="149.3" y="117.4">1/</text>
<text x="152.4" y="118.8">4</text>
<text x="129.3" y="123.7" transform="rotate(-90 129.3 123.7)">8</text>
<text x="212.4" y="126" transform="rotate(-90 212.4 126)">3/</text>
<text x="213.8" y="123.2" transform="rotate(-90 213.8 123.2)">4</text>
<text x="127.9" y="126.2" transform="rotate(-90 127.9 126.2)">1/</text>
<text x="129.3" y="137.4" transform="rotate(-90 129.3 137.4)">8</text>
<text x="213.8" y="136.9" transform="rotate(-90 213.8 136.9)">4</text>
<text x="127.9" y="140.3" transform="rotate(-90 127.9 140.3)">7/</text>
<text x="212.4" y="139.8" transform="rotate(-90 212.4 139.8)">1/</text>
</g>
<text font-size="4.1" x="345.9" y="208.9">ENTERPRISES, LLC</text>
<g font-size="3.7">
<text x="273.2" y="25.1">ASSEMBLY</text>
<text x="275.6" y="29.9">MARK</text>
<text x="284.8" y="25.1">TOTAL</text>
<text x="286.8" y="29.9">QTY</text>
<text x="295" y="25.1">SUB-PIECE</text>
<text x="298" y="29.9">MARK</text>
<text x="310.4" y="25.1">UNIT</text>
<text x="311" y="29.9">QTY</text>
<text x="328.7" y="29.9">DESCRIPTION</text>
<text x="329.4" y="25.1">MATERIAL</text>
<text x="352.9" y="29.9">FT</text>
<text x="357" y="25.1">LENGTH</text>
<text x="360.2" y="29.9">IN</text>
<text x="378.2" y="25.1">REMARKS</text>
<text x="397.8" y="29.9">WEIGHT</text>
<text x="398.3" y="25.1">UNIT</text>
<text x="408.2" y="29.9">WEIGHT</text>
<text x="408.8" y="25.1">TOTAL</text>
<text x="272" y="34.7">06D1005</text>
<text x="290.9" y="34.7">2</text>
<text x="319.2" y="34.7">HORIZONTAL BRACE</text>
<text x="369.9" y="34.7">PNT</text>
<text x="403" y="34.7">12</text>
<text x="413.4" y="34.7">23</text>
<text x="290.9" y="39.4">2</text>
<text x="294.4" y="39.4">06D1005</text>
<text x="315.7" y="39.4">1</text>
<text x="319.2" y="39">L3x3x</text>
<text x="355.9" y="39.4">2</text>
<text x="358.8" y="39">4</text>
<text x="369.9" y="39.4">A36</text>
<text x="403" y="39.4">12</text>
<text x="413.4" y="39.4">23</text>
<text x="290.9" y="53.7">2</text>
<text x="319.2" y="48.9">FIELD BOLTS</text>
<text x="322.1" y="53.3">Dia A325N</text>
<text x="355.9" y="53.7">0</text>
<text x="358.8" y="53.3">1</text>
<text x="325.2" y="163.3">FOR SHOP USE :</text>
<text x="383.5" y="163.3">QUALITY CONTROL</text>
<text x="391.3" y="167.7">CHECK</text>
</g>
<text font-size="3.3" x="379.4" y="254.8">DWG</text>
<g font-size="3">
<text x="325.5" y="38.3">1/</text>
<text x="327" y="39.4">4</text>
<text x="360.1" y="38.3">5/</text>
<text x="361.6" y="39.4">16</text>
<text x="319.2" y="52.6">1/</text>
<text x="320.5" y="53.6">2</text>
<text x="360" y="52.6">1/</text>
<text x="361.5" y="53.6">2</text>
<text x="336.1" y="167.3">INITIAL</text>
<text x="349.8" y="166.9">HOURS</text>
<text x="364.4" y="167.1">DATE</text>
<text x="325.1" y="171.2">CUT</text>
<text x="399.7" y="172.7">DIMENSIONAL</text>
<text x="325.1" y="175.5">VISUAL</text>
<text x="325.1" y="179.9">DATE</text>
<text x="399.7" y="177.8">VISUAL</text>
<text x="325.6" y="184.1">DATE</text>
<text x="399.7" y="182.9">DATE</text>
<text x="346" y="214.8">MISCELLANEOUS METALS FABRICATOR AND ERECTORS</text>
<text x="346" y="218.5">623 BAUMGARDNER ROAD, LANCASTER, PA17603</text>
<text x="346" y="222.1">TEL.</text>
<text x="346" y="225.2">WWW.STEELFABENTERPRISES.COM</text>
<text x="352.9" y="222.1">(717)464-0330</text>
<text x="378.3" y="222.1">FAX (717)464-9464</text>
<text x="324.7" y="230.1">PROJECT OWNER : CK CAPITAL, LLC</text>
<text x="208.8" y="238.5">ALL RE-ENTRANT CUT</text>
<text x="324.6" y="234.4">PROJECT DESCRIPTION : CLEVELAND BROTHERS-MILESBURG</text>
<text x="324.9" y="239.1">PROJECTADDRESS : 1025N. EAGLE VALLEY ROAD, HOWARD, PA16841</text>
<text x="208.8" y="241.8">TO BE</text>
<text x="218.3" y="241.8">&quot; RADIUSED (U.N.O)</text>
<text x="242.6" y="244.6">REV#</text>
<text x="252.7" y="244.6">DWN BY</text>
<text x="278.1" y="244.6">DESCRIPTION</text>
<text x="313.5" y="244.6">DATE</text>
<text x="324.5" y="243.8">CONTRACTOR : KINSLEY CONSTRUCTION, INC.</text>
<text x="208.5" y="246.5">WELDS : E70XX</text>
<text x="208.7" y="250.9">HOLES :</text>
<text x="223.9" y="251.1">&quot; DIA (U.N.O)</text>
<text x="242.6" y="248.9">A</text>
<text x="252.7" y="248.9">GSV</text>
<text x="264.9" y="248.9">ISSUED FOR APPROVAL</text>
<text x="308.9" y="248.9">Jun 11</text>
<text x="315.5" y="248.9">2025</text>
<text x="324.7" y="249.7">DRAWN BY : BAS</text>
<text x="358.1" y="250.1">DATE : 05-26-2025</text>
<text x="379.2" y="248.4">PROJ.</text>
<text x="379.2" y="251.5">NO. :</text>
<text x="407.1" y="250.1">REV #</text>
<text x="208.8" y="255.8">MAT'L :</text>
<text x="219" y="255.9">A36 (U.N.O)</text>
<text x="242.6" y="252.9">0</text>
<text x="252.7" y="252.9">GSV</text>
<text x="264.9" y="252.9">ISSUED FOR FABRICATION</text>
<text x="308.9" y="252.9">Jul 28</text>
<text x="315" y="252.9">2025</text>
<text x="324.6" y="257.2">CHECKED BY : GSV</text>
<text x="358.2" y="257.1">DATE : 05-27-2025</text>
<text x="411.3" y="255.1">0</text>
<text x="208.6" y="260.3">CLEAN : SSPC-SP3</text>
<text x="324.6" y="262.5">DWG DESCRIPTION :</text>
<text x="349.7" y="262.5">HARIZONTAL BRACE DETAIL</text>
<text x="379.4" y="258.6">NO. :</text>
<text x="208.9" y="264.5">PAINT : SHOP PRIMER</text>
</g>
<g font-size="2.7">
<text x="336" y="188.9">THE INFORMATION NOTED HEREON THIS DRAWING IS THE</text>
<text x="336" y="192.1">PROPERTY OF STEEL FAB ENTERPRISES, INC. AND SHALL</text>
<text x="336" y="195.3">NOTED BE USED WITHOUT WRITTEN CONSENT.</text>
</g>
<g font-size="2.5">
<text x="11.8" y="237.1" transform="rotate(-90 11.8 237.1)">03:32:45</text>
<text x="11.8" y="244.6" transform="rotate(-90 11.8 244.6)">2025</text>
<text x="215.9" y="241.1">1/</text>
<text x="217.3" y="242">2</text>
<text x="11.8" y="250.2" transform="rotate(-90 11.8 250.2)">Jul 29</text>
<text x="219.3" y="250.4">13/</text>
<text x="221.8" y="251.3">16</text>
<text x="11.9" y="265.9" transform="rotate(-90 11.9 265.9)">PRINTED ON</text>
</g>
</svg>
